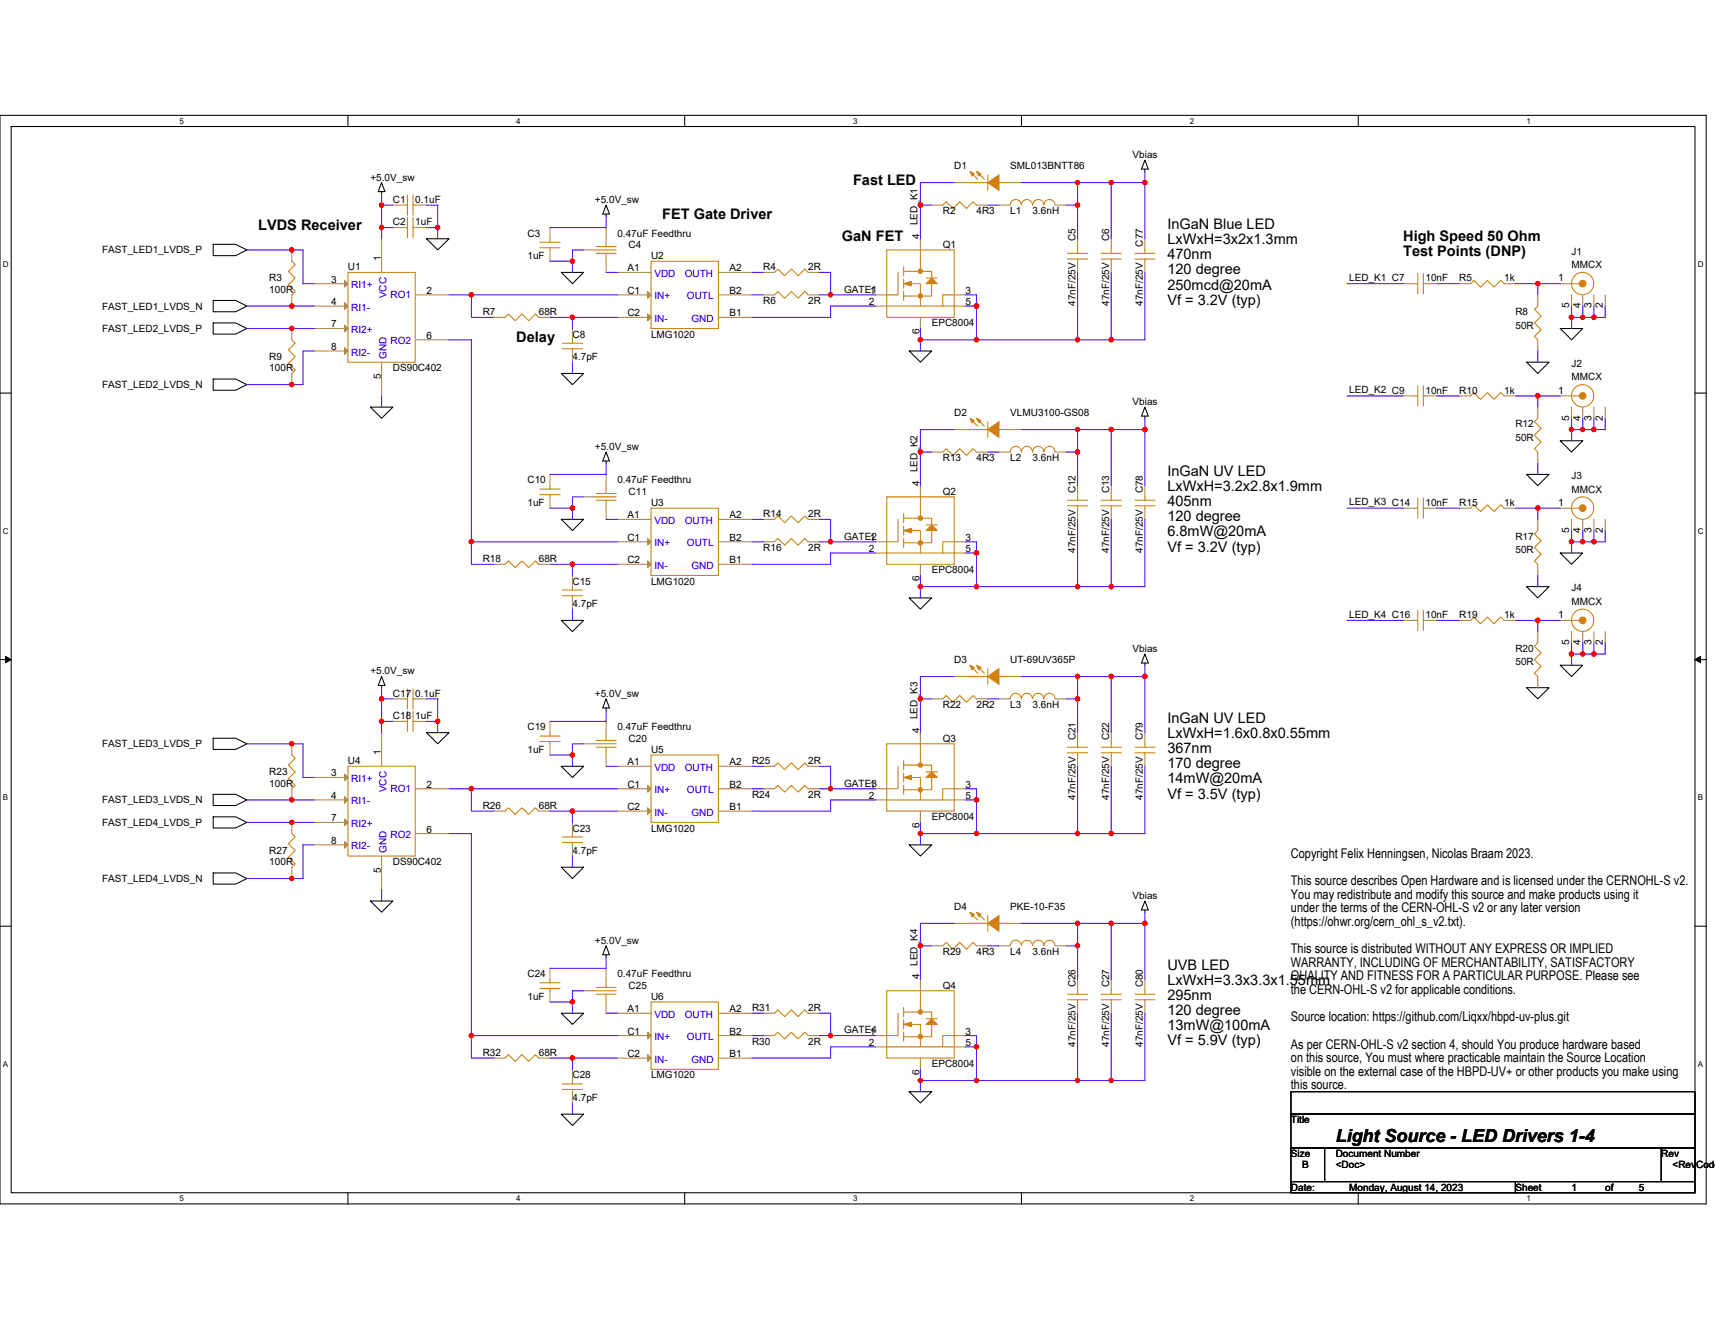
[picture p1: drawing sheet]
<svg xmlns="http://www.w3.org/2000/svg" width="279mm" height="216mm" viewBox="0 0 279 216" stroke-linecap="round" stroke-linejoin="round" font-family="sans-serif">
<path d="M0 18.8h278v177.4h-278zM1.8 20.6h274.3v173.8h-274.3z" fill="none" stroke="#000" stroke-width=".17"/>
<g fill="#fff">
<path d="M29.3 19h.7v1.4h-.7z"/>
<path d="M29.3 194.5h.7v1.5h-.7z"/>
</g>
<path d="M56.7 18.8v1.8M56.7 194.4v1.8" fill="none" stroke="#000" stroke-width=".17"/>
<g fill="#fff">
<path d="M84.1 19h.7v1.4h-.7z"/>
<path d="M84.1 194.5h.7v1.5h-.7z"/>
</g>
<path d="M111.5 18.8v1.8M111.5 194.4v1.8" fill="none" stroke="#000" stroke-width=".17"/>
<g fill="#fff">
<path d="M139 19h.7v1.4h-.7z"/>
<path d="M139 194.5h.7v1.5h-.7z"/>
</g>
<path d="M166.4 18.8v1.8M166.4 194.4v1.8" fill="none" stroke="#000" stroke-width=".17"/>
<g fill="#fff">
<path d="M193.8 19h.8v1.4h-.8z"/>
<path d="M193.8 194.5h.8v1.5h-.8z"/>
</g>
<path d="M221.3 18.8v1.8M221.3 194.4v1.8" fill="none" stroke="#000" stroke-width=".17"/>
<g fill="#fff">
<path d="M248.7 19h.7v1.4h-.7z"/>
<path d="M248.7 194.5h.7v1.5h-.7z"/>
<path d="M.5 42.3h.9v1.5h-.9z"/>
<path d="M276.6 42.3h1v1.5h-1z"/>
<path d="M.5 85.8h.9v1.4h-.9z"/>
<path d="M276.6 85.8h1v1.4h-1z"/>
</g>
<path d="M0 64.1h1.8M276.1 64.1h1.9" fill="none" stroke="#000" stroke-width=".17"/>
<g fill="#fff">
<path d="M.5 129.2h.8v1.5h-.8z"/>
<path d="M276.6 129.2h.9v1.5h-.9z"/>
</g>
<path d="M0 107.5h1.8M276.1 107.5h1.9" fill="none" stroke="#000" stroke-width=".17"/>
<path d="M.9 107l.9 .5-.9 .5zM276.1 107.5l1-.5v1z" fill="#000" stroke="#000" stroke-width=".16"/>
<g fill="#fff">
<path d="M.5 172.6h.8v1.5h-.8z"/>
<path d="M276.6 172.6h.9v1.5h-.9z"/>
</g>
<g fill="none" stroke="#000" stroke-width=".17">
<path d="M34.7 39.8h3.7l1.8 .9-1.8 1h-3.7zM62.2 31.2v.4M62.2 29.8l.5 1.4h-1.1zM69.5 38.9h3.7l-1.9 1.8zM98.7 34.9v.3M98.7 33.4l.6 1.5h-1.1zM186.5 26.1l.6 1.5h-1.1zM186.5 27.6v.3M34.7 49h3.7l1.8 .9-1.8 .9h-3.7zM34.7 52.6h3.7l1.8 .9-1.8 .9h-3.7zM91.4 44.4h3.7l-1.8 1.8zM148.1 57.2h3.7l-1.9 1.8z"/>
<path d="M248.7 59h3.7l-1.9 1.9zM254.2 53.5h3.7l-1.9 1.9zM34.7 61.8h3.7l1.8 .9-1.8 .9h-3.7zM60.3 66.3h3.7l-1.8 1.9zM91.4 60.9h3.7l-1.8 1.8zM98.7 75.1v.4M98.7 73.7l.6 1.4h-1.1zM186.5 66.3l.6 1.5h-1.1zM186.5 67.8v.4M248.7 77.3h3.7l-1.9 1.8zM254.2 71.8h3.7l-1.9 1.9zM91.4 84.6h3.7l-1.8 1.8z"/>
<path d="M148.1 97.4h3.7l-1.9 1.9zM248.7 95.6h3.7l-1.9 1.8zM254.2 90.1h3.7l-1.9 1.8zM62.2 111.7v.4M62.2 110.2l.5 1.5h-1.1zM69.5 119.4h3.7l-1.9 1.8zM91.4 101.1h3.7l-1.8 1.8zM98.7 115.4v.3M98.7 113.9l.6 1.5h-1.1zM186.5 106.6l.6 1.4h-1.1zM186.5 108v.4M248.7 112.1h3.7l-1.9 1.8z"/>
<path d="M254.2 108.4h3.7l-1.9 1.8zM34.7 120.3h3.7l1.8 .9-1.8 .9h-3.7zM34.7 129.4h3.7l1.8 .9-1.8 1h-3.7zM34.7 133.1h3.7l1.8 .9-1.8 .9h-3.7zM91.4 124.9h3.7l-1.8 1.8zM148.1 137.7h3.7l-1.9 1.8zM0 150.9h1.8M34.7 142.2h3.7l1.8 1-1.8 .9h-3.7zM60.3 146.8h3.7l-1.8 1.8zM91.4 141.3h3.7l-1.8 1.9zM98.7 155.6v.4M98.7 154.1l.6 1.5h-1.1z"/>
<path d="M186.5 146.8l.6 1.5h-1.1zM186.5 148.3v.3M276.1 150.9h1.9M91.4 165.1h3.7l-1.8 1.8zM148.1 177.9h3.7l-1.9 1.8zM210.3 177.9h65.8v3.6h-65.8zM91.4 181.5h3.7l-1.8 1.9zM210.3 181.5h65.8v5.5h-65.8zM210.3 187h5.5v5.5h-5.5zM210.3 192.5h36.6v1.9h-36.6zM215.8 187h54.9v5.5h-54.9zM246.9 192.5h29.2v1.9h-29.2z"/>
<path d="M270.7 187h5.4v5.5h-5.4z"/>
</g>
<g fill="none" stroke="#cc8006" stroke-width=".17">
<path d="M65.8 37.1h.6M65.8 33.4h.6M66.4 35.4v3.3M66.4 31.8v3.3M67.3 35.4v3.3M67.3 31.8v3.3M67.3 37.1h.3M67.3 33.4h.3M87.9 39.5h3.3M89.6 38.9v.6M98.7 38.9v1.3M153.6 33.4l.6-.5 1.1 1.1 1.1-1.1 1.1 1.1 1-1.1 .6 .5"/>
<path d="M157.3 29.8h3.6M158.2 28.1l1.1 1.1M159.3 28.1l1.1 1.1M160.9 28.5v2.5M162.8 29.8h1.8M166.4 33.4a.9 .9 0 0 0-.9-.9 .9 .9 0 0 0-.9 .9M168.2 33.4a.9 .9 0 0 0-.9-.9 .9 .9 0 0 0-.9 .9M170.1 33.4a.91 .91 0 0 0-1-.9 .91 .91 0 0 0-.9 .9M171.9 33.4a.9 .9 0 0 0-.9-.9 .9 .9 0 0 0-.9 .9M47.5 55.4l.6 .5-1.1 1.1 1.1 1.1-1.1 1.1 1.1 1.1-.6 .6M47.5 42.6l.6 .5-1.1 1.1 1.1 1.1-1.1 1.1 1.1 1.1-.6 .5M56.7 44.4h10.9v14.6h-10.9z"/>
<path d="M82.3 51.7l.5-.5 1.1 1.1 1.1-1.1 1.1 1.1 1.1-1.1 .6 .5M87.9 40.4h3.3M89.6 40.4v.3M91.6 55.9h3.3M91.6 56.8h3.3M93.3 56.8v.4M93.3 55.4v.5M96.9 40.7h3.5M97.1 40.2h3.3M97.1 41.3h3.3M98.7 41.3v1.3M106.1 42.6h10.9v10.9h-10.9z"/>
<path d="M126.2 48l.5-.5 1.1 1.1 1.1-1.1 1.1 1.1 1.1-1.1 .6 .5M126.2 44.4l.5-.6 1.1 1.1 1.1-1.1 1.1 1.1 1.1-1.1 .6 .6M144.5 49.9h5.4M144.5 40.7h10.9v11h-10.9zM146.3 44.4v3.6h-1.8M147.2 44.2h4.6v1.1M147.2 47.5v1.5M147.2 45.5v1.4M147.2 43.5v1.4M148.1 46.2h1.8v3.7h3.7v-1.9h1.8M149.9 40.7v3.5M150.9 45.3h1.8"/>
<path d="M151.8 46.2v2h-4.6M153.6 49.9h1.8M173.9 41.3h3.3M173.9 42.2h3.3M175.6 42.2v.4M175.6 40.7v.6M179.4 41.3h3.3M179.4 42.2h3.3M181 42.2v.4M181 40.7v.6M184.9 41.3h3.3M184.9 42.2h3.3"/>
<path d="M186.5 42.2v.4M186.5 40.7v.6M230.4 46.2h.6M231 44.6v3.3M231.9 46.2h.3M231.9 44.6v3.3M239.6 46.2l.5-.5 1.1 1.1 1.1-1.1 1.1 1.1 1.1-1.1 .5 .5M250.5 49.9l-.5 .5 1.1 1.1-1.1 1.1 1.1 1.1-1.1 1.1 .5 .6M256 46.2h1.3M87.9 79.7h3.3M89.6 79.1v.6M98.7 79.1v1.3"/>
<path d="M153.6 73.7l.6-.6 1.1 1.1 1.1-1.1 1.1 1.1 1-1.1 .6 .6M157.3 70h3.6M158.2 68.3l1.1 1.1M159.3 68.3l1.1 1.1M160.9 68.7v2.6M162.8 70h1.8M164.6 73.6a.9 .9 0 0 1 .9-.9 .9 .9 0 0 1 .9 .9M166.4 73.6a.9 .9 0 0 1 .9-.9 .9 .9 0 0 1 .9 .9M168.2 73.6a.91 .91 0 0 1 .9-.9 .91 .91 0 0 1 1 .9M170.1 73.6a.9 .9 0 0 1 .9-.9 .9 .9 0 0 1 .9 .9M230.4 64.5h.6M231 62.9v3.2"/>
<path d="M231.9 64.5h.3M231.9 62.9v3.2M239.6 64.5l.5-.5 1.1 1.1 1.1-1.1 1.1 1.1 1.1-1.1 .5 .5M250.5 68.2l-.5 .5 1.1 1.1-1.1 1.1 1.1 1.1-1.1 1.1 .5 .6M256 64.5h1.3M82.3 91.9l.5-.5 1.1 1.1 1.1-1.1 1.1 1.1 1.1-1.1 .6 .5M87.9 80.6h3.3M89.6 80.6v.4M91.6 96.1h3.3M91.6 97.1h3.3M93.3 97.1v.3M93.3 95.6v.5"/>
<path d="M96.9 81h3.5M97.1 80.4h3.3M97.1 81.5h3.3M98.7 81.5v1.3M106.1 82.8h10.9v11h-10.9zM126.2 88.3l.5-.6 1.1 1.1 1.1-1.1 1.1 1.1 1.1-1.1 .6 .6M126.2 84.6l.5-.5 1.1 1.1 1.1-1.1 1.1 1.1 1.1-1.1 .6 .5M144.5 90.1h5.4M144.5 81h10.9v10.9h-10.9zM146.3 84.6v3.7h-1.8M147.2 84.4h4.6v1.1M147.2 87.7v1.5"/>
<path d="M147.2 85.7v1.5M147.2 83.7v1.5M148.1 86.4h1.8v3.7h3.7v-1.8h1.8M149.9 81v3.4M150.9 85.5h1.8M151.8 86.4v2.1h-4.6M153.6 90.1h1.8M173.9 81.5h3.3M173.9 82.4h3.3M175.6 82.4v.4M175.6 81v.5M179.4 81.5h3.3"/>
<path d="M179.4 82.4h3.3M181 82.4v.4M181 81v.5M184.9 81.5h3.3M184.9 82.4h3.3M186.5 82.4v.4M186.5 81v.5M230.4 82.8h.6M231 81.2v3.2M231 99.4v3.3M231.9 82.8h.3M231.9 81.2v3.2"/>
<path d="M231.9 99.4v3.3M239.6 82.8l.5-.5 1.1 1.1 1.1-1.1 1.1 1.1 1.1-1.1 .5 .5M250.5 86.4l-.5 .6 1.1 1.1-1.1 1.1 1.1 1.1-1.1 1.1 .5 .5M256 82.8h1.3M65.8 113.9h.6M65.8 117.5h.6M66.4 112.2v3.3M66.4 115.9v3.3M67.3 112.2v3.3M67.3 115.9v3.3M67.3 113.9h.3M67.3 117.5h.3"/>
<path d="M87.9 119.9h3.3M89.6 119.4v.5M98.7 119.4v1.2M153.6 113.9l.6-.6 1.1 1.1 1.1-1.1 1.1 1.1 1-1.1 .6 .6M157.3 110.2h3.6M158.2 108.6l1.1 1.1M159.3 108.6l1.1 1.1M160.9 108.9v2.6M162.8 110.2h1.8M166.4 113.9a.9 .9 0 0 0-.9-.9 .9 .9 0 0 0-.9 .9M168.2 113.9a.9 .9 0 0 0-.9-.9 .9 .9 0 0 0-.9 .9M170.1 113.9a.91 .91 0 0 0-1-.9 .91 .91 0 0 0-.9 .9"/>
<path d="M171.9 113.9a.9 .9 0 0 0-.9-.9 .9 .9 0 0 0-.9 .9M230.4 101.1h.6M231.9 101.1h.3M239.6 101.1l.5-.6 1.1 1.1 1.1-1.1 1.1 1.1 1.1-1.1 .5 .6M250.5 104.7l-.5 .6 1.1 1.1-1.1 1.1 1.1 1.1-1.1 1.1 .5 .5M256 101.1h1.3M47.5 135.8l.6 .6-1.1 1.1 1.1 1.1-1.1 1.1 1.1 1.1-.6 .5M47.5 123l.6 .6-1.1 1.1 1.1 1.1-1.1 1.1 1.1 1.1-.6 .5M56.7 124.9h10.9v14.6h-10.9zM82.3 132.2l.5-.6 1.1 1.1 1.1-1.1 1.1 1.1 1.1-1.1 .6 .6M87.9 120.8h3.3M89.6 120.8v.4"/>
<path d="M91.6 136.4h3.3M91.6 137.3h3.3M93.3 137.3v.4M93.3 135.8v.6M96.9 121.2h3.5M97.1 120.6h3.3M97.1 121.8h3.3M98.7 121.8v1.2M106.1 123h10.9v11h-10.9zM126.2 124.9l.5-.6 1.1 1.1 1.1-1.1 1.1 1.1 1.1-1.1 .6 .6M126.2 128.5l.5-.5 1.1 1.1 1.1-1.1 1.1 1.1 1.1-1.1 .6 .5M144.5 130.3h5.4"/>
<path d="M144.5 121.2h10.9v11h-10.9zM146.3 124.9v3.6h-1.8M147.2 124.7h4.6v1.1M147.2 128v1.4M147.2 126v1.4M147.2 124v1.4M148.1 126.7h1.8v3.6h3.7v-1.8h1.8M149.9 121.2v3.5M150.9 125.8h1.8M151.8 126.7v2h-4.6M153.6 130.3h1.8M173.9 121.8h3.3"/>
<path d="M173.9 122.7h3.3M175.6 122.7v.3M175.6 121.2v.6M179.4 121.8h3.3M179.4 122.7h3.3M181 122.7v.3M181 121.2v.6M184.9 121.8h3.3M184.9 122.7h3.3M186.5 122.7v.3M186.5 121.2v.6M89.6 159.6v.5"/>
<path d="M98.7 159.6v1.3M153.6 154.1l.6-.5 1.1 1.1 1.1-1.1 1.1 1.1 1-1.1 .6 .5M157.3 150.5h3.6M158.2 148.8l1.1 1.1M159.3 148.8l1.1 1.1M160.9 149.2v2.5M162.8 150.5h1.8M166.4 154.1a.9 .9 0 0 0-.9-.9 .9 .9 0 0 0-.9 .9M168.2 154.1a.9 .9 0 0 0-.9-.9 .9 .9 0 0 0-.9 .9M170.1 154.1a.91 .91 0 0 0-1-.9 .91 .91 0 0 0-.9 .9M171.9 154.1a.9 .9 0 0 0-.9-.9 .9 .9 0 0 0-.9 .9M82.3 172.4l.5-.5 1.1 1.1 1.1-1.1 1.1 1.1 1.1-1.1 .6 .5"/>
<path d="M87.9 160.1h3.3M87.9 161.1h3.3M89.6 161.1v.3M91.6 176.6h3.3M91.6 177.5h3.3M93.3 177.5v.4M93.3 176.1v.5M96.9 161.4h3.5M97.1 160.9h3.3M97.1 162h3.3M98.7 162v1.3M106.1 163.3h10.9v10.9h-10.9z"/>
<path d="M126.2 165.1l.5-.6 1.1 1.2 1.1-1.2 1.1 1.2 1.1-1.2 .6 .6M126.2 168.7l.5-.5 1.1 1.1 1.1-1.1 1.1 1.1 1.1-1.1 .6 .5M144.5 170.6h5.4M144.5 161.4h10.9v11h-10.9zM146.3 165.1v3.6h-1.8M147.2 164.9h4.6v1.1M147.2 168.2v1.5M147.2 166.2v1.5M147.2 164.2v1.5M148.1 166.9h1.8v3.7h3.7v-1.9h1.8M149.9 161.4v3.5M150.9 166h1.8"/>
<path d="M151.8 166.9v2h-4.6M153.6 170.6h1.8M173.9 162h3.3M173.9 162.9h3.3M175.6 162.9v.4M175.6 161.4v.6M179.4 162h3.3M179.4 162.9h3.3M181 162.9v.4M181 161.4v.6M184.9 162h3.3M184.9 162.9h3.3"/>
<path d="M186.5 162.9v.4M186.5 161.4v.6"/>
<circle cx="257.8" cy="46.2" r="1.82"/>
<circle cx="257.8" cy="64.5" r="1.82"/>
<circle cx="257.8" cy="82.8" r="1.82"/>
<circle cx="257.8" cy="101.1" r="1.82"/>
</g>
<g fill="none" stroke="#a84" stroke-width=".17">
<path d="M62.2 38.9v5.5M64 37.1h1.8M64 33.4h1.8M67.6 37.1h1.9M67.6 33.4h1.9M89.6 37.1v1.8M98.7 37.1v1.8M149.9 38.9v1.8M151.8 33.4h1.8M155.4 29.8h1.9M159.1 33.4h1.8M162.8 33.4h1.8"/>
<path d="M164.6 29.8h1.8M171.9 33.4h1.8M175.6 38.9v1.8M181 38.9v1.8M186.5 38.9v1.8M47.5 53.5v1.9M47.5 40.7v1.9M47.5 48v1.9M51.2 46.2h5.5M51.2 49.9h5.5M51.2 53.5h5.5M51.2 57.2h5.5"/>
<path d="M62.2 59v5.5M67.6 48h5.6M67.6 55.4h5.6M80.5 51.7h1.8M87.8 51.7h1.8M89.6 40.7v1.9M93.3 57.2v1.8M93.3 53.5v1.9M95.1 40.7h1.8M98.7 42.6v1.8M100.6 48h5.5M100.6 51.7h5.5"/>
<path d="M100.6 44.4h5.5M117 51.7h5.5M117 44.4h5.5M117 48h5.5M124.4 48h1.8M124.4 44.4h1.8M131.7 48h1.8M131.7 44.4h1.8M142.6 48h1.9M142.6 49.9h1.9M149.9 51.7v1.8M155.4 48h1.9"/>
<path d="M155.4 49.9h1.9M175.6 42.6v1.8M181 42.6v1.8M186.5 42.6v1.8M228.6 46.2h1.8M232.2 46.2h1.9M237.7 46.2h1.9M245 46.2h1.9M250.5 55.4v1.8M250.5 48v1.9M254.2 46.2h1.8M256 48v1.9"/>
<path d="M257.9 48v1.9M259.7 48v1.9M261.5 48v1.9M47.5 60.9v1.8M89.6 77.3v1.8M98.7 77.3v1.8M149.9 79.1v1.9M151.8 73.7h1.8M155.4 70h1.9M159.1 73.7h1.8M162.8 73.7h1.8M164.6 70h1.8"/>
<path d="M171.9 73.7h1.8M175.6 79.1v1.9M181 79.1v1.9M186.5 79.1v1.9M228.6 64.5h1.8M232.2 64.5h1.9M237.7 64.5h1.9M245 64.5h1.9M250.5 73.7v1.8M250.5 66.3v1.9M254.2 64.5h1.8M256 66.3v1.9"/>
<path d="M257.9 66.3v1.9M259.7 66.3v1.9M261.5 66.3v1.9M80.5 91.9h1.8M87.8 91.9h1.8M89.6 81v1.8M93.3 97.4v1.9M93.3 93.8v1.8M95.1 81h1.8M98.7 82.8v1.8M100.6 88.3h5.5M100.6 91.9h5.5"/>
<path d="M100.6 84.6h5.5M117 91.9h5.5M117 84.6h5.5M117 88.3h5.5M124.4 88.3h1.8M124.4 84.6h1.8M131.7 88.3h1.8M131.7 84.6h1.8M142.6 88.3h1.9M142.6 90.1h1.9M149.9 91.9v1.9M155.4 88.3h1.9"/>
<path d="M155.4 90.1h1.9M175.6 82.8v1.8M181 82.8v1.8M186.5 82.8v1.8M228.6 82.8h1.8M232.2 82.8h1.9M237.7 82.8h1.9M245 82.8h1.9M250.5 91.9v1.9M250.5 84.6v1.8M254.2 82.8h1.8M256 84.6v1.8"/>
<path d="M257.9 84.6v1.8M259.7 84.6v1.8M261.5 84.6v1.8M62.2 119.4v5.5M64 113.9h1.8M64 117.5h1.8M67.6 113.9h1.9M67.6 117.5h1.9M89.6 117.5v1.9M98.7 117.5v1.9M149.9 119.4v1.8M151.8 113.9h1.8"/>
<path d="M155.4 110.2h1.9M159.1 113.9h1.8M162.8 113.9h1.8M164.6 110.2h1.8M171.9 113.9h1.8M175.6 119.4v1.8M181 119.4v1.8M186.5 119.4v1.8M228.6 101.1h1.8M232.2 101.1h1.9M237.7 101.1h1.9M245 101.1h1.9"/>
<path d="M250.5 110.2v1.9M250.5 102.9v1.8M254.2 101.1h1.8M256 102.9v1.8M257.9 102.9v1.8M259.7 102.9v1.8M261.5 102.9v1.8M47.5 134v1.8M47.5 121.2v1.8M47.5 128.5v1.8M51.2 126.7h5.5M51.2 130.3h5.5"/>
<path d="M51.2 134h5.5M51.2 137.7h5.5M62.2 139.5v5.5M67.6 128.5h5.6M67.6 135.8h5.6M80.5 132.2h1.8M87.8 132.2h1.8M89.6 121.2v1.8M93.3 137.7v1.8M93.3 134v1.8M95.1 121.2h1.8M98.7 123v1.9"/>
<path d="M100.6 128.5h5.5M100.6 132.2h5.5M100.6 124.9h5.5M117 132.2h5.5M117 124.9h5.5M117 128.5h5.5M124.4 124.9h1.8M124.4 128.5h1.8M131.7 124.9h1.8M131.7 128.5h1.8M142.6 128.5h1.9M142.6 130.3h1.9"/>
<path d="M149.9 132.2v1.8M155.4 128.5h1.9M155.4 130.3h1.9M175.6 123v1.9M181 123v1.9M186.5 123v1.9M47.5 141.3v1.9M89.6 157.8v1.8M98.7 157.8v1.8M149.9 159.6v1.8M151.8 154.1h1.8M155.4 150.5h1.9"/>
<path d="M159.1 154.1h1.8M162.8 154.1h1.8M164.6 150.5h1.8M171.9 154.1h1.8M175.6 159.6v1.8M181 159.6v1.8M186.5 159.6v1.8M80.5 172.4h1.8M87.8 172.4h1.8M89.6 161.4v1.9M93.3 177.9v1.8M93.3 174.2v1.9"/>
<path d="M95.1 161.4h1.8M98.7 163.3v1.8M100.6 168.7h5.5M100.6 172.4h5.5M100.6 165.1h5.5M117 172.4h5.5M117 165.1h5.5M117 168.7h5.5M124.4 165.1h1.8M124.4 168.7h1.8M131.7 165.1h1.8M131.7 168.7h1.8"/>
<path d="M142.6 168.7h1.9M142.6 170.6h1.9M149.9 172.4v1.8M155.4 168.7h1.9M155.4 170.6h1.9M175.6 163.3v1.8M181 163.3v1.8M186.5 163.3v1.8"/>
</g>
<g fill="#cc8006" stroke="#cc8006" stroke-width=".17">
<path d="M160.9 70l1.9-1.3v2.6z" fill-rule="evenodd"/>
<path d="M158 68.2l.7 .3-.3 .4z" fill-rule="evenodd"/>
<path d="M159.1 68.2l.7 .3-.3 .4z" fill-rule="evenodd"/>
<path d="M151.8 85.5l.9 .9h-1.8z" fill-rule="evenodd"/>
<path d="M147.2 86.4l1.3-.3v.7z" fill-rule="evenodd"/>
<path d="M151.8 166l.9 .9h-1.8z" fill-rule="evenodd"/>
<path d="M147.2 166.9l1.3-.3v.7z" fill-rule="evenodd"/>
<path d="M151.8 45.3l.9 .9h-1.8z" fill-rule="evenodd"/>
<path d="M147.2 46.2l1.3-.4v.8z" fill-rule="evenodd"/>
<path d="M151.8 125.8l.9 .9h-1.8z" fill-rule="evenodd"/>
<path d="M147.2 126.7l1.3-.4v.7z" fill-rule="evenodd"/>
<path d="M160.9 110.2l1.9-1.3v2.6z" fill-rule="evenodd"/>
<path d="M158 108.4l.7 .4-.3 .3z" fill-rule="evenodd"/>
<path d="M159.1 108.4l.7 .4-.3 .3z" fill-rule="evenodd"/>
<path d="M160.9 150.5l1.9-1.3v2.5z" fill-rule="evenodd"/>
<path d="M158 148.6l.7 .4-.3 .4z" fill-rule="evenodd"/>
<path d="M159.1 148.6l.7 .4-.3 .4z" fill-rule="evenodd"/>
<path d="M160.9 29.8l1.9-1.3v2.5z" fill-rule="evenodd"/>
<path d="M158 27.9l.7 .4-.3 .4z" fill-rule="evenodd"/>
<path d="M159.1 27.9l.7 .4-.3 .4z" fill-rule="evenodd"/>
<circle cx="149.9" cy="88.5" r=".36"/>
<circle cx="149.9" cy="84.4" r=".36"/>
<circle cx="149.9" cy="168.9" r=".36"/>
<circle cx="149.9" cy="164.9" r=".36"/>
<circle cx="149.9" cy="48.2" r=".36"/>
<circle cx="149.9" cy="44.2" r=".36"/>
<circle cx="149.9" cy="128.7" r=".36"/>
<circle cx="149.9" cy="124.7" r=".36"/>
<circle cx="257.8" cy="101.1" r=".54"/>
<circle cx="257.8" cy="46.2" r=".54"/>
<circle cx="257.8" cy="82.8" r=".54"/>
<circle cx="257.8" cy="64.5" r=".54"/>
</g>
<g fill="#a84" stroke="#a84" stroke-width=".17">
<path d="M105.5 47.5l.6 .5-.6 .6z"/>
<path d="M105.5 51.2l.6 .5-.6 .6z"/>
<path d="M56.1 126.1l.6 .6-.6 .5z"/>
<path d="M56.1 129.8l.6 .5-.6 .6z"/>
<path d="M56.1 133.5l.6 .5-.6 .6z"/>
<path d="M56.1 137.1l.6 .6-.6 .5z"/>
<path d="M105.5 87.7l.6 .6-.6 .5z"/>
<path d="M105.5 91.4l.6 .5-.6 .6z"/>
<path d="M56.1 45.7l.6 .5-.6 .6z"/>
<path d="M56.1 49.3l.6 .6-.6 .5z"/>
<path d="M56.1 53l.6 .5-.6 .6z"/>
<path d="M56.1 56.6l.6 .6-.6 .5z"/>
<path d="M105.5 168.2l.6 .5-.6 .6z"/>
<path d="M105.5 171.9l.6 .5-.6 .6z"/>
<path d="M105.5 128l.6 .5-.6 .6z"/>
<path d="M105.5 131.6l.6 .6-.6 .5z"/>
</g>
<g fill="none" stroke="#4200ff" stroke-width=".17">
<path d="M62.2 37.1h1.8M62.2 37.1v1.8M62.2 31.6v1.8M62.2 33.4h1.8M62.2 33.4v3.7M69.5 37.1h1.8M69.5 33.4h1.8v3.7M71.3 37.1v1.8M98.7 35.2v1.9h-9.1M149.9 33.4v5.5M149.9 33.4h1.9M155.4 29.8h-5.5v3.6"/>
<path d="M160.9 33.4h1.9M166.4 29.8h9.2M173.7 33.4h1.9M175.6 29.8h5.4M175.6 29.8v3.6M175.6 33.4v5.5M181 29.8v9.1M181 29.8h5.5M186.5 27.9v1.9M186.5 29.8v9.1M40.2 40.7h9.2v5.5h1.8M40.2 53.5h11"/>
<path d="M51.2 57.2h-1.8v5.5h-9.2M51.2 49.9h-11M73.2 48h3.6M73.2 55.4h3.6v32.9M76.8 48h23.8M76.8 48v3.7h3.7M89.6 42.6h3.7M89.6 51.7h11M93.3 59v1.9M93.3 51.7v1.8M93.3 42.6v1.8M95.1 40.7h-1.8v1.9"/>
<path d="M98.7 44.4h1.9M122.5 44.4h1.9M122.5 48h1.9M133.5 44.4h1.8v3.6M133.5 48h1.8M135.3 48h7.3M142.6 49.9h-7.3v1.8h-12.8M149.9 53.5v1.9M149.9 55.4v1.8M149.9 55.4h9.2M157.3 49.9h1.8M157.3 48h1.8v1.9"/>
<path d="M159.1 55.4h16.5M159.1 49.9v5.5M175.6 55.4h5.4M175.6 44.4v11M181 44.4v11M186.5 44.4v11h-5.5M219.5 46.2h9.1M234.1 46.2h3.6M246.9 46.2h3.6M250.5 46.2v1.8M250.5 57.2v1.8M250.5 46.2h3.7"/>
<path d="M256 51.7h1.9M256 49.9v1.8M256 51.7v1.8M257.9 49.9v1.8M257.9 51.7h1.8M259.7 49.9v1.8M261.5 49.9v1.8h-1.8M62.2 64.5v1.8M98.7 75.5v1.8h-9.1M149.9 73.7h1.9M149.9 73.7v5.4M155.4 70h-5.5v3.7"/>
<path d="M160.9 73.7h1.9M166.4 70h9.2M173.7 73.7h1.9M175.6 70h5.4M175.6 70v3.7M175.6 73.7v5.4M181 70h5.5M181 70v9.1M186.5 68.2v1.8M186.5 70v9.1M219.5 64.5h9.1M234.1 64.5h3.6"/>
<path d="M246.9 64.5h3.6M250.5 64.5v1.8M250.5 75.5v1.8M250.5 64.5h3.7M256 70h1.9M256 70v1.8M256 68.2v1.8M257.9 68.2v1.8M257.9 70h1.8M259.7 68.2v1.8M261.5 68.2v1.8h-1.8M76.8 88.3h23.8"/>
<path d="M76.8 88.3v3.6h3.7M89.6 91.9h3.7M89.6 82.8h3.7M93.3 91.9v1.9M93.3 99.3v1.8M93.3 82.8v1.8M93.3 91.9h7.3M95.1 81h-1.8v1.8M98.7 84.6h1.9M122.5 88.3h1.9M122.5 84.6h1.9M133.5 88.3h1.8"/>
<path d="M133.5 84.6h1.8v3.7M135.3 88.3h7.3M142.6 90.1h-7.3v1.8h-12.8M149.9 93.8v1.8M149.9 95.6v1.8M149.9 95.6h9.2M157.3 90.1h1.8M157.3 88.3h1.8v1.8M159.1 95.6h16.5M159.1 90.1v5.5M175.6 95.6h5.4M175.6 84.6v11"/>
<path d="M181 84.6v11M186.5 84.6v11h-5.5M219.5 82.8h9.1M234.1 82.8h3.6M246.9 82.8h3.6M250.5 93.8v1.8M250.5 82.8v1.8M250.5 82.8h3.7M256 86.4v1.9M256 88.3h1.9M256 88.3v1.8M257.9 88.3h1.8"/>
<path d="M257.9 86.4v1.9M259.7 86.4v1.9M261.5 86.4v1.9h-1.8M62.2 112.1v1.8M62.2 113.9h1.8M62.2 113.9v3.6M62.2 117.5h1.8M62.2 117.5v1.9M69.5 113.9h1.8v3.6M69.5 117.5h1.8M71.3 117.5v1.9M98.7 115.7v1.8h-9.1"/>
<path d="M149.9 113.9h1.9M149.9 113.9v5.5M155.4 110.2h-5.5v3.7M160.9 113.9h1.9M166.4 110.2h9.2M173.7 113.9h1.9M175.6 110.2h5.4M175.6 110.2v3.7M175.6 113.9v5.5M181 110.2h5.5M181 110.2v9.2M186.5 108.4v1.8"/>
<path d="M186.5 110.2v9.2M219.5 101.1h9.1M234.1 101.1h3.6M246.9 101.1h3.6M250.5 101.1v1.8M250.5 101.1h3.7M256 104.7v1.9M256 106.6h1.9M256 106.6v1.8M257.9 104.7v1.9M257.9 106.6h1.8M259.7 104.7v1.9"/>
<path d="M261.5 104.7v1.9h-1.8M40.2 134h11M40.2 121.2h9.2v5.5h1.8M40.2 130.3h11M51.2 137.7h-1.8v5.5h-9.2M73.2 128.5h3.6M73.2 135.8h3.6v32.9M76.8 128.5h23.8M76.8 128.5v3.7h3.7M89.6 132.2h3.7M89.6 123h3.7M93.3 132.2v1.8"/>
<path d="M93.3 139.5v1.8M93.3 123v1.9M93.3 132.2h7.3M95.1 121.2h-1.8v1.8M98.7 124.9h1.9M122.5 124.9h1.9M122.5 128.5h1.9M133.5 124.9h1.8v3.6M133.5 128.5h1.8M135.3 128.5h7.3M142.6 130.3h-7.3v1.9h-12.8M149.9 134v1.8"/>
<path d="M149.9 135.8v1.9M149.9 135.8h9.2M157.3 130.3h1.8M157.3 128.5h1.8v1.8M159.1 130.3v5.5M159.1 135.8h16.5M175.6 124.9v10.9M175.6 135.8h5.4M181 124.9v10.9M186.5 124.9v10.9h-5.5M62.2 145v1.8M98.7 156v1.8h-9.1"/>
<path d="M149.9 154.1h1.9M149.9 154.1v5.5M155.4 150.5h-5.5v3.6M160.9 154.1h1.9M166.4 150.5h9.2M173.7 154.1h1.9M175.6 150.5v3.6M175.6 154.1v5.5M175.6 150.5h5.4M181 150.5h5.5M181 150.5v9.1M186.5 148.6v1.9"/>
<path d="M186.5 150.5v9.1M76.8 168.7h23.8M76.8 168.7v3.7h3.7M89.6 163.3h3.7M89.6 172.4h3.7M93.3 163.3v1.8M93.3 172.4v1.8M93.3 179.7v1.8M93.3 172.4h7.3M95.1 161.4h-1.8v1.9M98.7 165.1h1.9M122.5 165.1h1.9"/>
<path d="M122.5 168.7h1.9M133.5 165.1h1.8v3.6M133.5 168.7h1.8M135.3 168.7h7.3M142.6 170.6h-7.3v1.8h-12.8M149.9 174.2v1.9M149.9 176.1v1.8M149.9 176.1h9.2M157.3 168.7h1.8v1.9M157.3 170.6h1.8M159.1 176.1h16.5M159.1 170.6v5.5"/>
<path d="M175.6 165.1v11M175.6 176.1h5.4M181 165.1v11M186.5 165.1v11h-5.5"/>
</g>
<g fill="#f00" stroke="#f00" stroke-width=".17">
<circle cx="135.3" cy="48" r=".35"/>
<circle cx="149.9" cy="55.3" r=".36"/>
<circle cx="62.1" cy="37.1" r=".36"/>
<circle cx="62.2" cy="33.4" r=".35"/>
<circle cx="149.9" cy="33.4" r=".36"/>
<circle cx="181" cy="29.7" r=".35"/>
<circle cx="175.5" cy="33.4" r=".35"/>
<circle cx="175.5" cy="55.3" r=".36"/>
<circle cx="159.1" cy="55.3" r=".36"/>
<circle cx="181" cy="55.3" r=".36"/>
<circle cx="175.5" cy="29.7" r=".35"/>
<circle cx="93.2" cy="51.7" r=".35"/>
<circle cx="71.3" cy="37.1" r=".36"/>
<circle cx="175.5" cy="70" r=".35"/>
<circle cx="181" cy="70" r=".35"/>
<circle cx="149.9" cy="73.6" r=".36"/>
<circle cx="175.5" cy="73.6" r=".36"/>
<circle cx="175.5" cy="95.6" r=".36"/>
<circle cx="181" cy="95.6" r=".36"/>
<circle cx="135.3" cy="88.3" r=".35"/>
<circle cx="159.1" cy="90.1" r=".36"/>
<circle cx="149.9" cy="95.6" r=".36"/>
<circle cx="93.2" cy="91.9" r=".36"/>
<circle cx="159.1" cy="95.6" r=".36"/>
<circle cx="175.5" cy="110.2" r=".36"/>
<circle cx="181" cy="110.2" r=".36"/>
<circle cx="62.1" cy="113.9" r=".36"/>
<circle cx="149.9" cy="113.9" r=".36"/>
<circle cx="175.5" cy="113.9" r=".36"/>
<circle cx="62.2" cy="117.5" r=".35"/>
<circle cx="71.3" cy="117.5" r=".35"/>
<circle cx="175.5" cy="135.8" r=".35"/>
<circle cx="181" cy="135.8" r=".35"/>
<circle cx="135.3" cy="128.5" r=".36"/>
<circle cx="159.1" cy="135.8" r=".36"/>
<circle cx="159.1" cy="130.3" r=".36"/>
<circle cx="149.9" cy="135.8" r=".36"/>
<circle cx="93.2" cy="132.2" r=".36"/>
<circle cx="93.2" cy="42.6" r=".35"/>
<circle cx="93.2" cy="82.8" r=".36"/>
<circle cx="93.2" cy="123" r=".36"/>
<circle cx="47.5" cy="40.7" r=".36"/>
<circle cx="47.5" cy="49.9" r=".36"/>
<circle cx="47.5" cy="53.5" r=".35"/>
<circle cx="47.5" cy="130.3" r=".35"/>
<circle cx="47.5" cy="62.7" r=".35"/>
<circle cx="47.5" cy="121.2" r=".35"/>
<circle cx="76.8" cy="128.5" r=".36"/>
<circle cx="186.5" cy="70" r=".36"/>
<circle cx="186.5" cy="110.2" r=".36"/>
<circle cx="159.1" cy="49.9" r=".36"/>
<circle cx="76.8" cy="48" r=".36"/>
<circle cx="149.9" cy="154.1" r=".36"/>
<circle cx="175.5" cy="154.1" r=".35"/>
<circle cx="175.5" cy="150.5" r=".36"/>
<circle cx="181" cy="150.5" r=".36"/>
<circle cx="47.5" cy="134" r=".35"/>
<circle cx="93.2" cy="163.2" r=".35"/>
<circle cx="175.5" cy="176.1" r=".35"/>
<circle cx="181" cy="176.1" r=".35"/>
<circle cx="135.3" cy="168.7" r=".36"/>
<circle cx="47.5" cy="143.1" r=".35"/>
<circle cx="159.1" cy="176.1" r=".36"/>
<circle cx="159.1" cy="170.6" r=".36"/>
<circle cx="93.2" cy="172.4" r=".35"/>
<circle cx="149.9" cy="176.1" r=".36"/>
<circle cx="76.8" cy="88.3" r=".36"/>
<circle cx="76.8" cy="168.7" r=".36"/>
<circle cx="250.5" cy="46.2" r=".36"/>
<circle cx="256" cy="51.7" r=".36"/>
<circle cx="259.7" cy="51.7" r=".36"/>
<circle cx="257.8" cy="51.7" r=".35"/>
<circle cx="250.5" cy="64.5" r=".36"/>
<circle cx="256" cy="70" r=".36"/>
<circle cx="259.7" cy="70" r=".36"/>
<circle cx="257.8" cy="70" r=".35"/>
<circle cx="250.5" cy="82.8" r=".36"/>
<circle cx="256" cy="88.3" r=".36"/>
<circle cx="257.8" cy="88.3" r=".35"/>
<circle cx="259.7" cy="88.3" r=".36"/>
<circle cx="250.5" cy="101.1" r=".36"/>
<circle cx="257.8" cy="106.6" r=".35"/>
<circle cx="256" cy="106.6" r=".36"/>
<circle cx="259.7" cy="106.6" r=".36"/>
<circle cx="186.5" cy="29.7" r=".36"/>
<circle cx="186.5" cy="150.5" r=".36"/>
</g>
<text font-size="2.9" x="217.6" y="186.1">Light Source - LED Drivers 1-4</text>
<g font-size="2.4">
<text x="107.9" y="35.6">FET Gate Driver</text>
<text x="139" y="30.1">Fast LED</text>
<text x="42.1" y="37.4">LVDS Receiver</text>
<text x="137.2" y="39.3">GaN FET</text>
<text x="190.2" y="37.4">InGaN Blue LED</text>
<text x="190.2" y="39.8">LxWxH=3x2x1.3mm</text>
<text x="228.6" y="39.3">High Speed 50 Ohm</text>
<text x="228.6" y="41.7">Test Points (DNP)</text>
<text x="190.2" y="42.3">470nm</text>
<text x="190.2" y="44.7">120 degree</text>
<text x="190.2" y="47.2">250mcd@20mA</text>
<text x="190.2" y="49.6">Vf = 3.2V (typ)</text>
<text x="84.1" y="55.7">Delay</text>
<text x="190.2" y="77.6">InGaN UV LED</text>
<text x="190.2" y="80.1">LxWxH=3.2x2.8x1.9mm</text>
<text x="190.2" y="82.5">405nm</text>
<text x="190.2" y="85">120 degree</text>
<text x="190.2" y="87.4">6.8mW@20mA</text>
<text x="190.2" y="89.9">Vf = 3.2V (typ)</text>
<text x="190.2" y="117.8">InGaN UV LED</text>
<text x="190.2" y="120.3">LxWxH=1.6x0.8x0.55mm</text>
<text x="190.2" y="122.7">367nm</text>
<text x="190.2" y="125.2">170 degree</text>
<text x="190.2" y="127.7">14mW@20mA</text>
<text x="190.2" y="130.1">Vf = 3.5V (typ)</text>
<text x="190.2" y="158.1">UVB LED</text>
<text x="190.2" y="160.5">LxWxH=3.3x3.3x1.55mm</text>
<text x="190.2" y="163">295nm</text>
<text x="190.2" y="165.4">120 degree</text>
<text x="190.2" y="167.9">13mW@100mA</text>
<text x="190.2" y="170.3">Vf = 5.9V (typ)</text>
</g>
<g font-size="2.2">
<text x="210.3" y="139.7">Copyright Felix Henningsen, Nicolas Braam 2023.</text>
<text x="210.3" y="144.2">This source describes Open Hardware and is licensed under the CERNOHL-S v2.</text>
<text x="210.3" y="146.4">You may redistribute and modify this source and make products using it</text>
<text x="210.3" y="148.6">under the terms of the CERN-OHL-S v2 or any later version</text>
<text x="210.3" y="150.9">(https://ohwr.org/cern_ohl_s_v2.txt).</text>
<text x="210.3" y="155.3">This source is distributed WITHOUT ANY EXPRESS OR IMPLIED</text>
<text x="210.3" y="157.5">WARRANTY, INCLUDING OF MERCHANTABILITY, SATISFACTORY</text>
<text x="210.3" y="159.7">QUALITY AND FITNESS FOR A PARTICULAR PURPOSE. Please see</text>
<text x="210.3" y="162">the CERN-OHL-S v2 for applicable conditions.</text>
<text x="210.3" y="166.4">Source location: https://github.com/Liqxx/hbpd-uv-plus.git</text>
<text x="210.3" y="170.9">As per CERN-OHL-S v2 section 4, should You produce hardware based</text>
<text x="210.3" y="173.1">on this source, You must where practicable maintain the Source Location</text>
<text x="210.3" y="175.3">visible on the external case of the HBPD-UV+ or other products you make using</text>
<text x="210.3" y="177.5">this source.</text>
</g>
<g font-size="1.7">
<text x="253.8" y="45.8">1</text>
<text x="255.7" y="50.2" transform="rotate(-90 255.7 50.2)">5</text>
<text x="257.5" y="50.2" transform="rotate(-90 257.5 50.2)">4</text>
<text x="259.3" y="50.2" transform="rotate(-90 259.3 50.2)">3</text>
<text x="261.1" y="50.2" transform="rotate(-90 261.1 50.2)">2</text>
<text x="253.8" y="64.1">1</text>
<text x="255.7" y="68.5" transform="rotate(-90 255.7 68.5)">5</text>
<text x="257.5" y="68.5" transform="rotate(-90 257.5 68.5)">4</text>
<text x="259.3" y="68.5" transform="rotate(-90 259.3 68.5)">3</text>
<text x="261.1" y="68.5" transform="rotate(-90 261.1 68.5)">2</text>
<text x="253.8" y="82.4">1</text>
<text x="255.7" y="86.8" transform="rotate(-90 255.7 86.8)">5</text>
<text x="257.5" y="86.8" transform="rotate(-90 257.5 86.8)">4</text>
<text x="259.3" y="86.8" transform="rotate(-90 259.3 86.8)">3</text>
<text x="261.1" y="86.8" transform="rotate(-90 261.1 86.8)">2</text>
<text x="253.8" y="100.7">1</text>
<text x="255.7" y="105.1" transform="rotate(-90 255.7 105.1)">5</text>
<text x="257.5" y="105.1" transform="rotate(-90 257.5 105.1)">4</text>
<text x="259.3" y="105.1" transform="rotate(-90 259.3 105.1)">3</text>
<text x="261.1" y="105.1" transform="rotate(-90 261.1 105.1)">2</text>
</g>
<g font-size="1.6">
<text x="60.3" y="29.4">+5.0V_sw</text>
<text x="155.4" y="27.6">D1</text>
<text x="164.6" y="27.6">SML013BNTT86</text>
<text x="184.5" y="25.8">Vbias</text>
<text x="64" y="33.1">C1</text>
<text x="67.6" y="33.1">0.1uF</text>
<text x="96.9" y="33.1">+5.0V_sw</text>
<text x="153.6" y="34.9">R2</text>
<text x="159.1" y="34.9">4R3</text>
<text x="164.6" y="34.9">L1</text>
<text x="168.2" y="34.9">3.6nH</text>
<text x="16.6" y="41.3">FAST_LED1_LVDS_P</text>
<text x="64" y="36.7">C2</text>
<text x="67.6" y="36.7">1uF</text>
<text x="85.9" y="38.6">C3</text>
<text x="100.6" y="38.6">0.47uF Feedthru</text>
<text x="102.4" y="40.4">C4</text>
<text x="149.5" y="36.7" transform="rotate(-90 149.5 36.7)">LED_K1</text>
<text x="149.8" y="38.9" transform="rotate(-90 149.8 38.9)">4</text>
<text x="153.6" y="40.4">Q1</text>
<text x="175.2" y="39.3" transform="rotate(-90 175.2 39.3)">C5</text>
<text x="180.7" y="39.3" transform="rotate(-90 180.7 39.3)">C6</text>
<text x="186.2" y="40.2" transform="rotate(-90 186.2 40.2)">C77</text>
<text x="256" y="41.5">J1</text>
<text x="43.9" y="45.9">R3</text>
<text x="43.9" y="47.7">100R</text>
<text x="53.9" y="46.1">3</text>
<text x="56.7" y="44">U1</text>
<text x="62" y="42.6" transform="rotate(-90 62 42.6)">1</text>
<text x="69.5" y="47.9">2</text>
<text x="85.9" y="42.2">1uF</text>
<text x="102.2" y="47.9">C1</text>
<text x="102.2" y="44.2">A1</text>
<text x="106.1" y="42.2">U2</text>
<text x="118.9" y="47.9">B2</text>
<text x="118.9" y="44.2">A2</text>
<text x="124.4" y="44">R4</text>
<text x="131.7" y="44">2R</text>
<text x="137.5" y="47.7">GATE1</text>
<text x="141.7" y="47.9">1</text>
<text x="157.3" y="47.9">3</text>
<text x="219.8" y="45.8">LED_K1 C7</text>
<text x="232.2" y="45.9">10nF</text>
<text x="237.7" y="45.9">R5</text>
<text x="245" y="45.9">1k</text>
<text x="256" y="43.7">MMCX</text>
<text x="16.6" y="50.4">FAST_LED1_LVDS_N</text>
<text x="53.9" y="49.7">4</text>
<text x="53.9" y="53.4">7</text>
<text x="78.6" y="51.4">R7</text>
<text x="87.8" y="51.4">68R</text>
<text x="102.2" y="51.5">C2</text>
<text x="118.9" y="51.5">B1</text>
<text x="124.4" y="49.5">R6</text>
<text x="131.7" y="49.5">2R</text>
<text x="141.5" y="49.7">2</text>
<text x="151.8" y="53.2">EPC8004</text>
<text x="157.3" y="49.7">5</text>
<text x="175.2" y="49.9" transform="rotate(-90 175.2 49.9)">47nF/25V</text>
<text x="180.7" y="49.9" transform="rotate(-90 180.7 49.9)">47nF/25V</text>
<text x="186.2" y="49.9" transform="rotate(-90 186.2 49.9)">47nF/25V</text>
<text x="246.9" y="51.4">R8</text>
<text x="246.9" y="53.6">50R</text>
<text x="16.6" y="54.1">FAST_LED2_LVDS_P</text>
<text x="43.9" y="58.7">R9</text>
<text x="53.9" y="57">8</text>
<text x="69.5" y="55.2">6</text>
<text x="93.3" y="55">C8</text>
<text x="93.3" y="58.7">4.7pF</text>
<text x="106.1" y="55">LMG1020</text>
<text x="149.8" y="54.4" transform="rotate(-90 149.8 54.4)">6</text>
<text x="256" y="59.8">J2</text>
<text x="16.6" y="63.2">FAST_LED2_LVDS_N</text>
<text x="43.9" y="60.5">100R</text>
<text x="62" y="61.8" transform="rotate(-90 62 61.8)">5</text>
<text x="64" y="60.5">DS90C402</text>
<text x="184.5" y="66">Vbias</text>
<text x="219.8" y="64.1">LED_K2 C9</text>
<text x="232.2" y="64.2">10nF</text>
<text x="237.7" y="64.2">R10</text>
<text x="245" y="64.2">1k</text>
<text x="256" y="62">MMCX</text>
<text x="155.4" y="67.8">D2</text>
<text x="164.6" y="67.8">VLMU3100-GS08</text>
<text x="246.9" y="69.6">R12</text>
<text x="246.9" y="71.8">50R</text>
<text x="96.9" y="73.3">+5.0V_sw</text>
<text x="149.5" y="76.9" transform="rotate(-90 149.5 76.9)">LED_K2</text>
<text x="153.6" y="75.1">R13</text>
<text x="159.1" y="75.1">4R3</text>
<text x="164.6" y="75.1">L2</text>
<text x="168.2" y="75.1">3.6nH</text>
<text x="85.9" y="78.8">C10</text>
<text x="85.9" y="82.4">1uF</text>
<text x="100.6" y="78.8">0.47uF Feedthru</text>
<text x="102.4" y="80.6">C11</text>
<text x="106.1" y="82.4">U3</text>
<text x="149.8" y="79.1" transform="rotate(-90 149.8 79.1)">4</text>
<text x="153.6" y="80.6">Q2</text>
<text x="175.2" y="80.4" transform="rotate(-90 175.2 80.4)">C12</text>
<text x="180.7" y="80.4" transform="rotate(-90 180.7 80.4)">C13</text>
<text x="186.2" y="80.4" transform="rotate(-90 186.2 80.4)">C78</text>
<text x="219.8" y="82.3">LED_K3 C14</text>
<text x="232.2" y="82.4">10nF</text>
<text x="237.7" y="82.4">R15</text>
<text x="245" y="82.4">1k</text>
<text x="256" y="78.1">J3</text>
<text x="256" y="80.3">MMCX</text>
<text x="102.2" y="88.1">C1</text>
<text x="102.2" y="84.5">A1</text>
<text x="118.9" y="88.1">B2</text>
<text x="118.9" y="84.5">A2</text>
<text x="124.4" y="89.8">R16</text>
<text x="124.4" y="84.3">R14</text>
<text x="131.7" y="89.8">2R</text>
<text x="131.7" y="84.3">2R</text>
<text x="137.5" y="87.9">GATE2</text>
<text x="141.5" y="89.9">2</text>
<text x="141.7" y="88.1">1</text>
<text x="157.3" y="88.1">3</text>
<text x="157.3" y="89.9">5</text>
<text x="246.9" y="87.9">R17</text>
<text x="78.6" y="91.6">R18</text>
<text x="87.8" y="91.6">68R</text>
<text x="93.3" y="95.2">C15</text>
<text x="102.2" y="91.8">C2</text>
<text x="106.1" y="95.2">LMG1020</text>
<text x="118.9" y="91.8">B1</text>
<text x="149.8" y="94.7" transform="rotate(-90 149.8 94.7)">6</text>
<text x="151.8" y="93.4">EPC8004</text>
<text x="175.2" y="90.1" transform="rotate(-90 175.2 90.1)">47nF/25V</text>
<text x="180.7" y="90.1" transform="rotate(-90 180.7 90.1)">47nF/25V</text>
<text x="186.2" y="90.1" transform="rotate(-90 186.2 90.1)">47nF/25V</text>
<text x="246.9" y="90.1">50R</text>
<text x="93.3" y="98.9">4.7pF</text>
<text x="219.8" y="100.6">LED_K4 C16</text>
<text x="232.2" y="100.7">10nF</text>
<text x="237.7" y="100.7">R19</text>
<text x="245" y="100.7">1k</text>
<text x="256" y="96.4">J4</text>
<text x="256" y="98.6">MMCX</text>
<text x="184.5" y="106.2">Vbias</text>
<text x="246.9" y="106.2">R20</text>
<text x="60.3" y="109.9">+5.0V_sw</text>
<text x="64" y="113.5">C17 0.1uF</text>
<text x="96.9" y="113.5">+5.0V_sw</text>
<text x="155.4" y="108.1">D3</text>
<text x="164.6" y="108.1">UT-69UV365P</text>
<text x="246.9" y="108.4">50R</text>
<text x="64" y="117.2">C18 1uF</text>
<text x="85.9" y="119">C19</text>
<text x="100.6" y="119">0.47uF Feedthru</text>
<text x="149.5" y="117.2" transform="rotate(-90 149.5 117.2)">LED_K3</text>
<text x="149.8" y="119.4" transform="rotate(-90 149.8 119.4)">4</text>
<text x="153.6" y="115.4">R22</text>
<text x="159.1" y="115.4">2R2</text>
<text x="164.6" y="115.4">L3</text>
<text x="168.2" y="115.4">3.6nH</text>
<text x="16.6" y="121.8">FAST_LED3_LVDS_P</text>
<text x="56.7" y="124.5">U4</text>
<text x="62" y="123" transform="rotate(-90 62 123)">1</text>
<text x="85.9" y="122.7">1uF</text>
<text x="102.2" y="124.7">A1</text>
<text x="102.4" y="120.9">C20</text>
<text x="106.1" y="122.7">U5</text>
<text x="118.9" y="124.7">A2</text>
<text x="122.5" y="124.5">R25</text>
<text x="131.7" y="124.5">2R</text>
<text x="153.6" y="120.9">Q3</text>
<text x="175.2" y="120.6" transform="rotate(-90 175.2 120.6)">C21</text>
<text x="180.7" y="120.6" transform="rotate(-90 180.7 120.6)">C22</text>
<text x="186.2" y="120.6" transform="rotate(-90 186.2 120.6)">C79</text>
<text x="16.6" y="130.9">FAST_LED3_LVDS_N</text>
<text x="43.9" y="126.3">R23</text>
<text x="43.9" y="128.2">100R</text>
<text x="53.9" y="126.5">3</text>
<text x="53.9" y="130.2">4</text>
<text x="69.5" y="128.4">2</text>
<text x="78.6" y="131.8">R26</text>
<text x="87.8" y="131.8">68R</text>
<text x="102.2" y="128.4">C1</text>
<text x="118.9" y="128.4">B2</text>
<text x="122.5" y="130">R24</text>
<text x="131.7" y="130">2R</text>
<text x="137.5" y="128.2">GATE3</text>
<text x="141.5" y="130.2">2</text>
<text x="141.7" y="128.4">1</text>
<text x="157.3" y="128.4">3</text>
<text x="157.3" y="130.2">5</text>
<text x="175.2" y="130.3" transform="rotate(-90 175.2 130.3)">47nF/25V</text>
<text x="180.7" y="130.3" transform="rotate(-90 180.7 130.3)">47nF/25V</text>
<text x="186.2" y="130.3" transform="rotate(-90 186.2 130.3)">47nF/25V</text>
<text x="16.6" y="134.6">FAST_LED4_LVDS_P</text>
<text x="53.9" y="133.8">7</text>
<text x="53.9" y="137.5">8</text>
<text x="69.5" y="135.7">6</text>
<text x="93.3" y="135.5">C23</text>
<text x="102.2" y="132">C2</text>
<text x="106.1" y="135.5">LMG1020</text>
<text x="118.9" y="132">B1</text>
<text x="149.8" y="134.9" transform="rotate(-90 149.8 134.9)">6</text>
<text x="151.8" y="133.6">EPC8004</text>
<text x="16.6" y="143.7">FAST_LED4_LVDS_N</text>
<text x="43.9" y="139.1">R27</text>
<text x="43.9" y="141">100R</text>
<text x="62" y="142.2" transform="rotate(-90 62 142.2)">5</text>
<text x="64" y="141">DS90C402</text>
<text x="93.3" y="139.1">4.7pF</text>
<text x="155.4" y="148.3">D4</text>
<text x="164.6" y="148.3">PKE-10-F35</text>
<text x="184.5" y="146.5">Vbias</text>
<text x="96.9" y="153.8">+5.0V_sw</text>
<text x="153.6" y="155.6">R29</text>
<text x="159.1" y="155.6">4R3</text>
<text x="164.6" y="155.6">L4</text>
<text x="168.2" y="155.6">3.6nH</text>
<text x="85.9" y="159.3">C24</text>
<text x="100.6" y="159.3">0.47uF Feedthru</text>
<text x="102.4" y="161.1">C25</text>
<text x="149.5" y="157.4" transform="rotate(-90 149.5 157.4)">LED_K4</text>
<text x="149.8" y="159.6" transform="rotate(-90 149.8 159.6)">4</text>
<text x="153.6" y="161.1">Q4</text>
<text x="175.2" y="160.9" transform="rotate(-90 175.2 160.9)">C26</text>
<text x="180.7" y="160.9" transform="rotate(-90 180.7 160.9)">C27</text>
<text x="186.2" y="160.9" transform="rotate(-90 186.2 160.9)">C80</text>
<text x="85.9" y="162.9">1uF</text>
<text x="102.2" y="164.9">A1</text>
<text x="106.1" y="162.9">U6</text>
<text x="118.9" y="164.9">A2</text>
<text x="122.5" y="164.7">R31</text>
<text x="131.7" y="164.7">2R</text>
<text x="78.6" y="172.1">R32</text>
<text x="87.8" y="172.1">68R</text>
<text x="102.2" y="168.6">C1</text>
<text x="102.2" y="172.2">C2</text>
<text x="118.9" y="168.6">B2</text>
<text x="118.9" y="172.2">B1</text>
<text x="122.5" y="170.2">R30</text>
<text x="131.7" y="170.2">2R</text>
<text x="137.5" y="168.4">GATE4</text>
<text x="141.5" y="170.4">2</text>
<text x="141.7" y="168.6">1</text>
<text x="151.8" y="173.9">EPC8004</text>
<text x="157.3" y="168.6">3</text>
<text x="157.3" y="170.4">5</text>
<text x="175.2" y="170.6" transform="rotate(-90 175.2 170.6)">47nF/25V</text>
<text x="180.7" y="170.6" transform="rotate(-90 180.7 170.6)">47nF/25V</text>
<text x="186.2" y="170.6" transform="rotate(-90 186.2 170.6)">47nF/25V</text>
<text x="93.3" y="175.7">C28</text>
<text x="93.3" y="179.4">4.7pF</text>
<text x="106.1" y="175.7">LMG1020</text>
<text x="149.8" y="175.2" transform="rotate(-90 149.8 175.2)">6</text>
<text x="210.3" y="183">Title</text>
<text x="210.3" y="188.5">Size</text>
<text x="212.1" y="190.4">B</text>
<text x="217.6" y="188.5">Document Number</text>
<text x="217.6" y="190.4">&lt;Doc&gt;</text>
<text x="270.7" y="188.5">Rev</text>
<text x="272.5" y="190.4">&lt;RevCode</text>
<text x="210.3" y="194">Date:</text>
<text x="219.8" y="194">Monday, August 14, 2023</text>
<text x="246.9" y="194">Sheet</text>
<text x="256" y="194">1</text>
<text x="261.5" y="194">of</text>
<text x="267" y="194">5</text>
</g>
<g font-size="1.6" fill="#00c">
<text x="57.2" y="47">RI1+</text>
<text x="106.6" y="45.1">VDD</text>
<text x="111.5" y="45.1">OUTH</text>
<text x="57.2" y="50.6">RI1-</text>
<text x="62.9" y="48.6" transform="rotate(-90 62.9 48.6)">VCC</text>
<text x="63.6" y="48.6">RO1</text>
<text x="106.6" y="48.8">IN+</text>
<text x="106.6" y="52.5">IN-</text>
<text x="111.9" y="48.8">OUTL</text>
<text x="112.6" y="52.5">GND</text>
<text x="57.2" y="54.3">RI2+</text>
<text x="57.2" y="57.9">RI2-</text>
<text x="62.9" y="58.5" transform="rotate(-90 62.9 58.5)">GND</text>
<text x="63.6" y="56.1">RO2</text>
<text x="106.6" y="89">IN+</text>
<text x="106.6" y="85.4">VDD</text>
<text x="111.5" y="85.4">OUTH</text>
<text x="111.9" y="89">OUTL</text>
<text x="106.6" y="92.7">IN-</text>
<text x="112.6" y="92.7">GND</text>
<text x="106.6" y="125.6">VDD</text>
<text x="111.5" y="125.6">OUTH</text>
<text x="57.2" y="127.4">RI1+</text>
<text x="57.2" y="131.1">RI1-</text>
<text x="62.9" y="129.1" transform="rotate(-90 62.9 129.1)">VCC</text>
<text x="63.6" y="129.1">RO1</text>
<text x="106.6" y="129.3">IN+</text>
<text x="111.9" y="129.3">OUTL</text>
<text x="57.2" y="134.7">RI2+</text>
<text x="63.6" y="136.6">RO2</text>
<text x="106.6" y="132.9">IN-</text>
<text x="112.6" y="132.9">GND</text>
<text x="57.2" y="138.4">RI2-</text>
<text x="62.9" y="138.9" transform="rotate(-90 62.9 138.9)">GND</text>
<text x="106.6" y="165.8">VDD</text>
<text x="111.5" y="165.8">OUTH</text>
<text x="106.6" y="169.5">IN+</text>
<text x="106.6" y="173.2">IN-</text>
<text x="111.9" y="169.5">OUTL</text>
<text x="112.6" y="173.2">GND</text>
</g>
<g font-size="1.3">
<text x="29.3" y="20.2">5</text>
<text x="84.1" y="20.2">4</text>
<text x="139" y="20.2">3</text>
<text x="193.8" y="20.2">2</text>
<text x="248.7" y="20.2">1</text>
<text x=".5" y="43.5">D</text>
<text x="276.6" y="43.5">D</text>
<text x=".5" y="87">C</text>
<text x="276.6" y="87">C</text>
<text x=".5" y="130.4">B</text>
<text x="276.6" y="130.4">B</text>
<text x=".5" y="173.8">A</text>
<text x="276.6" y="173.8">A</text>
<text x="29.3" y="195.7">5</text>
<text x="84.1" y="195.7">4</text>
<text x="139" y="195.7">3</text>
<text x="193.8" y="195.7">2</text>
<text x="248.7" y="195.7">1</text>
</g>
</svg>
